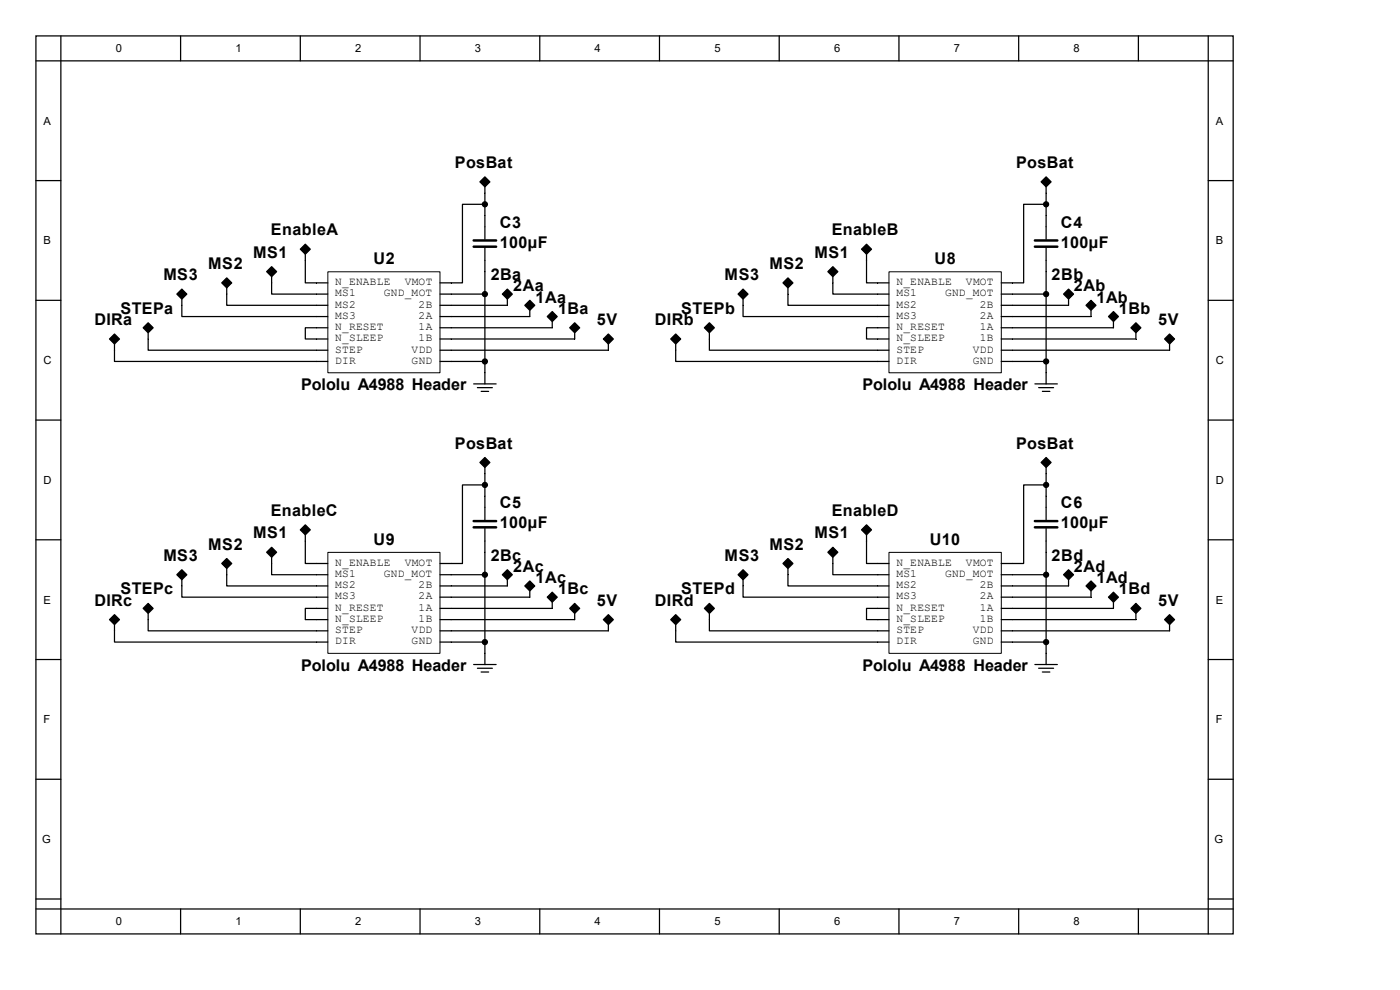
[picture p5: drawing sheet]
<svg xmlns="http://www.w3.org/2000/svg" width="297mm" height="210mm" viewBox="0 0 297 210" stroke-linecap="round" stroke-linejoin="round" font-family="sans-serif">
<g fill="none" stroke="#000" stroke-width=".26">
<path d="M7.6 7.6h254v190.5h-254zM7.6 12.9h254M12.9 7.6v190.5M38.3 7.6v5.3M63.7 7.6v5.3M89.1 7.6v5.3M114.5 7.6v5.3M139.9 7.6v5.3M165.3 7.6v5.3M190.7 7.6v5.3M216.1 7.6v5.3M241.5 7.6v5.3"/>
<path d="M256.3 7.6v190.5M7.6 38.3h5.3M102.1 38.6l.8-.8 .8 .8-.8 .8zM102.9 39.6v11.1M221.1 38.6l.8-.8 .8 .8-.8 .8zM221.9 39.6v11.1M256.3 38.3h5.3M56.8 57.6l.8-.8 .8 .8-.8 .8zM57.6 58.7v3.7h11.9M64 52.9l.8-.8 .8 .8-.8 .8zM64.8 53.9v6.1h4.7M102.9 43.3h-4.8v16.7h-4.8"/>
<path d="M102.9 52.6v28.8M176.7 56.8l.8 .8-.8 .8-.8-.8zM176.7 58.7v3.7h11.9M183 52.9l.8-.8 .8 .8-.8 .8zM183.8 53.9v6.1h4.8M221.9 43.3h-4.7v16.7h-4.8M221.9 52.6v28.8M7.6 63.7h5.3M23.5 71.9l.8-.8 .8 .8-.8 .8zM24.3 73v3.7h45.2M30.6 69.5l.8-.8 .8 .8-.8 .8zM31.4 70.6v3.7h38.1"/>
<path d="M37.8 62.4l.8-.8 .8 .8-.8 .8zM38.6 63.4v3.8h30.9M47.3 60l.8-.8 .8 .8-.8 .8zM48.1 61.1v3.7h21.4M69.5 69.5h-4.7v2.4h4.7M93.3 62.4h9.6M93.3 76.7h9.6M106.8 62.4l.8-.8 .8 .8-.8 .8zM107.6 63.4v1.4h-14.3M111.6 64.8l.8-.8 .8 .8-.8 .8zM112.4 65.8v1.4h-19.1M116.4 67.2l.8-.8 .8 .8-.8 .7z"/>
<path d="M117.2 68.2v1.3h-23.9M121.1 69.5l.8-.8 .8 .8-.8 .8zM121.9 70.6v1.3h-28.6M128.3 71.9l.8-.8 .8 .8-.8 .8zM129.1 73v1.3h-35.8M142.6 71.9l.8-.8 .7 .8-.7 .8zM143.4 73v3.7h45.2M149.7 69.5l.8-.8 .8 .8-.8 .8zM150.5 70.6v3.7h38.1M156.8 62.4l.8-.8 .8 .8-.8 .8zM157.6 63.4v3.8h31M166.4 60l.8-.8 .8 .8-.8 .8z"/>
<path d="M167.2 61.1v3.7h21.4M188.6 69.5h-4.8v2.4h4.8M212.4 62.4h9.5M212.4 76.7h9.5M225.9 62.4l.8-.8 .8 .8-.8 .8zM226.7 63.4v1.4h-14.3M230.7 64.8l.8-.8 .8 .8-.8 .8zM231.5 65.8v1.4h-19.1M236.2 66.4l.8 .8-.8 .7-.8-.7zM236.2 68.2v1.3h-23.8M240.2 69.5l.8-.8 .8 .8-.8 .8zM241 70.6v1.3h-28.6"/>
<path d="M247.3 71.9l.8-.8 .8 .8-.8 .8zM248.1 73v1.3h-35.7M256.3 63.7h5.3M7.6 89.1h5.3M100.5 81.4h4.8M101.3 82.2h3.2M102.1 98.1l.8-.8 .8 .8-.8 .8zM102.1 83h1.6M102.9 99.2v11.1M219.6 81.4h4.7M220.3 82.2h3.2M221.1 98.1l.8-.8 .8 .8-.8 .8z"/>
<path d="M221.1 83h1.6M221.9 99.2v11.1M256.3 89.1h5.3M7.6 114.5h5.3M47.3 119.5l.8-.8 .8 .8-.8 .8zM56.8 117.2l.8-.8 .8 .8-.8 .8zM57.6 118.2v3.7h11.9M64 112.4l.8-.8 .8 .8-.8 .8zM64.8 113.5v6h4.7M102.9 102.9h-4.8v16.6h-4.8M102.9 112.1v28.9M166.4 119.5l.8-.8 .8 .8-.8 .8z"/>
<path d="M175.9 117.2l.8-.8 .8 .8-.8 .8zM176.7 118.2v3.7h11.9M183 112.4l.8-.8 .8 .8-.8 .8zM183.8 113.5v6h4.8M221.9 102.9h-4.7v16.6h-4.8M221.9 112.1v28.9M256.3 114.5h5.3M7.6 139.9h5.3M23.5 131.4l.8-.7 .8 .7-.8 .8zM24.3 132.5v3.7h45.2M30.6 129.1l.8-.8 .8 .8-.8 .8zM31.4 130.1v3.7h38.1"/>
<path d="M37.8 121.9l.8-.8 .8 .8-.8 .8zM38.6 123v3.7h30.9M48.1 120.6v3.7h21.4M69.5 129.1h-4.7v2.3h4.7M93.3 121.9h9.6M93.3 136.2h9.6M106.8 121.9l.8-.8 .8 .8-.8 .8zM107.6 123v1.3h-14.3M111.6 124.3l.8-.8 .8 .8-.8 .8zM112.4 125.4v1.3h-19.1M116.4 126.7l.8-.8 .8 .8-.8 .8zM117.2 127.7v1.4h-23.9"/>
<path d="M121.9 128.3l.8 .8-.8 .8-.8-.8zM121.9 130.1v1.3h-28.6M128.3 131.4l.8-.7 .8 .7-.8 .8zM129.1 132.5v1.3h-35.8M142.6 131.4l.8-.7 .7 .7-.7 .8zM143.4 132.5v3.7h45.2M150.5 128.3l.8 .8-.8 .8-.8-.8zM150.5 130.1v3.7h38.1M156.8 121.9l.8-.8 .8 .8-.8 .8zM157.6 123v3.7h31M167.2 120.6v3.7h21.4M188.6 129.1h-4.8v2.3h4.8"/>
<path d="M212.4 121.9h9.5M212.4 136.2h9.5M225.9 121.9l.8-.8 .8 .8-.8 .8zM226.7 123v1.3h-14.3M230.7 124.3l.8-.8 .8 .8-.8 .8zM231.5 125.4v1.3h-19.1M236.2 125.9l.8 .8-.8 .8-.8-.8zM236.2 127.7v1.4h-23.8M241 128.3l.8 .8-.8 .8-.8-.8zM241 130.1v1.3h-28.6M247.3 131.4l.8-.7 .8 .7-.8 .8zM248.1 132.5v1.3h-35.7"/>
<path d="M256.3 139.9h5.3M100.5 141h4.8M101.3 141.8h3.2M102.1 142.6h1.6M219.6 141h4.7M220.3 141.8h3.2M221.1 142.6h1.6M7.6 165.3h5.3M256.3 165.3h5.3M7.6 190.7h5.3M7.6 192.8h254M38.3 192.8v5.3"/>
<path d="M63.7 192.8v5.3M89.1 192.8v5.3M114.5 192.8v5.3M139.9 192.8v5.3M165.3 192.8v5.3M190.7 192.8v5.3M216.1 192.8v5.3M241.5 192.8v5.3M256.3 190.7h5.3"/>
</g>
<g fill="none" stroke="#000" stroke-width=".21">
<path d="M102.6 38.6l.3-.3 .2 .3-.2 .2zM221.7 38.6l.2-.3 .3 .3-.3 .2zM57.4 57.6l.2-.2 .3 .2-.3 .3zM64.5 52.9l.3-.3 .2 .3-.2 .2zM69.6 57.7h23.7v21.4h-23.7zM176.7 57.4l.3 .2-.3 .3-.3-.3zM183.6 52.9l.2-.3 .3 .3-.3 .2zM188.6 57.7h23.8v21.4h-23.8zM24 71.9l.3-.3 .3 .3-.3 .3zM31.2 69.5l.2-.2 .3 .2-.3 .3zM38.3 62.4l.3-.3 .2 .3-.2 .3zM47.8 60l.3-.3 .3 .3-.3 .3z"/>
<path d="M107.4 62.4l.2-.3 .3 .3-.3 .3zM112.1 64.8l.3-.3 .3 .3-.3 .2zM116.9 67.2l.3-.3 .2 .3-.2 .2zM121.9 69.3l.3 .2-.3 .3-.2-.3zM128.8 71.9l.3-.3 .2 .3-.2 .3zM143.1 71.9l.3-.3 .2 .3-.2 .3zM150.5 69.3l.3 .2-.3 .3-.3-.3zM157.4 62.4l.2-.3 .3 .3-.3 .3zM166.9 60l.3-.3 .2 .3-.2 .3zM226.4 62.4l.3-.3 .3 .3-.3 .3zM231.2 64.8l.3-.3 .2 .3-.2 .2zM236 67.2l.2-.3 .3 .3-.3 .2z"/>
<path d="M240.7 69.5l.3-.2 .2 .2-.2 .3zM247.9 71.9l.2-.3 .3 .3-.3 .3zM102.6 98.1l.3-.3 .2 .3-.2 .3zM221.7 98.1l.2-.3 .3 .3-.3 .3zM47.8 119.5l.3-.2 .3 .2-.3 .3zM57.4 117.2l.2-.3 .3 .3-.3 .2zM64.5 112.4l.3-.3 .2 .3-.2 .3zM69.6 117.2h23.7v21.4h-23.7zM166.9 119.5l.3-.2 .2 .2-.2 .3zM176.4 117.2l.3-.3 .3 .3-.3 .2zM183.6 112.4l.2-.3 .3 .3-.3 .3zM188.6 117.2h23.8v21.4h-23.8z"/>
<path d="M24.3 131.2l.3 .2-.3 .3-.3-.3zM31.2 129.1l.2-.3 .3 .3-.3 .2zM38.3 121.9l.3-.2 .2 .2-.2 .3zM107.4 121.9l.2-.2 .3 .2-.3 .3zM112.1 124.3l.3-.3 .3 .3-.3 .3zM116.9 126.7l.3-.3 .2 .3-.2 .2zM121.9 128.8l.3 .3-.3 .2-.2-.2zM128.8 131.4l.3-.2 .2 .2-.2 .3zM143.1 131.4l.3-.2 .2 .2-.2 .3zM150.2 129.1l.3-.3 .3 .3-.3 .2zM157.4 121.9l.2-.2 .3 .2-.3 .3zM226.4 121.9l.3-.2 .3 .2-.3 .3z"/>
<path d="M231.2 124.3l.3-.3 .2 .3-.2 .3zM236 126.7l.2-.3 .3 .3-.3 .2zM241 128.8l.2 .3-.2 .2-.3-.2zM247.9 131.4l.2-.2 .3 .2-.3 .3z"/>
</g>
<g fill="#000" stroke="#000" stroke-width=".26">
<path d="M101.8 38.6l1.1-1.1 1 1.1-1 1z" fill-rule="evenodd"/>
<path d="M220.9 38.6l1-1.1 1.1 1.1-1.1 1z" fill-rule="evenodd"/>
<path d="M47 60l1.1-1.1 1.1 1.1-1.1 1.1z" fill-rule="evenodd"/>
<path d="M56.6 57.6l1-1 1.1 1-1.1 1.1z" fill-rule="evenodd"/>
<path d="M63.7 52.9l1.1-1.1 1 1.1-1 1z" fill-rule="evenodd"/>
<path d="M166.1 60l1.1-1.1 1 1.1-1 1.1z" fill-rule="evenodd"/>
<path d="M176.7 56.6l1 1-1 1.1-1.1-1.1z" fill-rule="evenodd"/>
<path d="M182.8 52.9l1-1.1 1.1 1.1-1.1 1z" fill-rule="evenodd"/>
<path d="M24.3 70.9l1 1-1 1.1-1.1-1.1z" fill-rule="evenodd"/>
<path d="M30.4 69.5l1-1 1.1 1-1.1 1.1z" fill-rule="evenodd"/>
<path d="M37.5 62.4l1.1-1.1 1 1.1-1 1z" fill-rule="evenodd"/>
<path d="M107.6 61.3l1.1 1.1-1.1 1-1-1z" fill-rule="evenodd"/>
<path d="M111.3 64.8l1.1-1.1 1.1 1.1-1.1 1z" fill-rule="evenodd"/>
<path d="M116.1 67.2l1.1-1.1 1 1.1-1 1z" fill-rule="evenodd"/>
<path d="M120.9 69.5l1-1 1.1 1-1.1 1.1z" fill-rule="evenodd"/>
<path d="M128 71.9l1.1-1 1 1-1 1.1z" fill-rule="evenodd"/>
<path d="M142.3 71.9l1.1-1 1 1-1 1.1z" fill-rule="evenodd"/>
<path d="M150.5 68.5l1.1 1-1.1 1.1-1.1-1.1z" fill-rule="evenodd"/>
<path d="M156.6 62.4l1-1.1 1.1 1.1-1.1 1z" fill-rule="evenodd"/>
<path d="M225.6 62.4l1.1-1.1 1.1 1.1-1.1 1z" fill-rule="evenodd"/>
<path d="M230.4 64.8l1.1-1.1 1 1.1-1 1z" fill-rule="evenodd"/>
<path d="M235.2 67.2l1-1.1 1.1 1.1-1.1 1z" fill-rule="evenodd"/>
<path d="M239.9 69.5l1.1-1 1 1-1 1.1z" fill-rule="evenodd"/>
<path d="M247.1 71.9l1-1 1.1 1-1.1 1.1z" fill-rule="evenodd"/>
<path d="M101.8 98.1l1.1-1.1 1 1.1-1 1.1z" fill-rule="evenodd"/>
<path d="M220.9 98.1l1-1.1 1.1 1.1-1.1 1.1z" fill-rule="evenodd"/>
<path d="M47 119.5l1.1-1 1.1 1-1.1 1.1z" fill-rule="evenodd"/>
<path d="M56.6 117.2l1-1.1 1.1 1.1-1.1 1z" fill-rule="evenodd"/>
<path d="M63.7 112.4l1.1-1.1 1 1.1-1 1.1z" fill-rule="evenodd"/>
<path d="M166.1 119.5l1.1-1 1 1-1 1.1z" fill-rule="evenodd"/>
<path d="M176.7 116.1l1 1.1-1 1-1.1-1z" fill-rule="evenodd"/>
<path d="M182.8 112.4l1-1.1 1.1 1.1-1.1 1.1z" fill-rule="evenodd"/>
<path d="M23.2 131.4l1.1-1 1 1-1 1.1z" fill-rule="evenodd"/>
<path d="M30.4 129.1l1-1.1 1.1 1.1-1.1 1z" fill-rule="evenodd"/>
<path d="M37.5 121.9l1.1-1 1 1-1 1.1z" fill-rule="evenodd"/>
<path d="M106.6 121.9l1-1 1.1 1-1.1 1.1z" fill-rule="evenodd"/>
<path d="M111.3 124.3l1.1-1.1 1.1 1.1-1.1 1.1z" fill-rule="evenodd"/>
<path d="M116.1 126.7l1.1-1.1 1 1.1-1 1z" fill-rule="evenodd"/>
<path d="M120.9 129.1l1-1.1 1.1 1.1-1.1 1z" fill-rule="evenodd"/>
<path d="M128 131.4l1.1-1 1 1-1 1.1z" fill-rule="evenodd"/>
<path d="M142.3 131.4l1.1-1 1 1-1 1.1z" fill-rule="evenodd"/>
<path d="M150.5 128l1.1 1.1-1.1 1-1.1-1z" fill-rule="evenodd"/>
<path d="M156.6 121.9l1-1 1.1 1-1.1 1.1z" fill-rule="evenodd"/>
<path d="M225.6 121.9l1.1-1 1.1 1-1.1 1.1z" fill-rule="evenodd"/>
<path d="M230.4 124.3l1.1-1.1 1 1.1-1 1.1z" fill-rule="evenodd"/>
<path d="M235.2 126.7l1-1.1 1.1 1.1-1.1 1z" fill-rule="evenodd"/>
<path d="M239.9 129.1l1.1-1.1 1 1.1-1 1z" fill-rule="evenodd"/>
<path d="M247.1 131.4l1-1 1.1 1-1.1 1.1z" fill-rule="evenodd"/>
<circle cx="102.9" cy="43.3" r=".53"/>
<circle cx="221.9" cy="43.3" r=".53"/>
<circle cx="102.9" cy="62.4" r=".53"/>
<circle cx="102.9" cy="76.7" r=".53"/>
<circle cx="221.9" cy="62.4" r=".53"/>
<circle cx="221.9" cy="76.7" r=".53"/>
<circle cx="102.9" cy="102.9" r=".53"/>
<circle cx="221.9" cy="102.9" r=".53"/>
<circle cx="102.9" cy="136.2" r=".53"/>
<circle cx="102.9" cy="121.9" r=".53"/>
<circle cx="221.9" cy="136.2" r=".53"/>
<circle cx="221.9" cy="121.9" r=".53"/>
</g>
<path d="M100.5 51h4.8M100.5 52.3h4.8M219.6 51h4.7M219.6 52.3h4.7M100.5 110.5h4.8M100.5 111.9h4.8M219.6 110.5h4.7M219.6 111.9h4.7" fill="none" stroke="#000" stroke-width=".53"/>
<g font-size="3.4">
<text x="96.5" y="35.6">PosBat</text>
<text x="215.6" y="35.6">PosBat</text>
<text x="57.4" y="49.9">EnableA</text>
<text x="106" y="48.3">C3</text>
<text x="106" y="52.5">100µF</text>
<text x="176.4" y="49.9">EnableB</text>
<text x="225" y="48.3">C4</text>
<text x="225" y="52.5">100µF</text>
<text x="34.7" y="59.4">MS3</text>
<text x="44.2" y="57.1">MS2</text>
<text x="53.7" y="54.7">MS1</text>
<text x="79.2" y="56">U2</text>
<text x="104.1" y="59.4">2Ba</text>
<text x="153.7" y="59.4">MS3</text>
<text x="163.2" y="57.1">MS2</text>
<text x="172.8" y="54.7">MS1</text>
<text x="198.2" y="56">U8</text>
<text x="223.1" y="59.4">2Bb</text>
<text x="108.9" y="61.8">2Aa</text>
<text x="113.6" y="64.2">1Aa</text>
<text x="227.8" y="61.8">2Ab</text>
<text x="232.6" y="64.2">1Ab</text>
<text x="20" y="69">DIRa</text>
<text x="25.6" y="66.6">STEPa</text>
<text x="118.4" y="66.6">1Ba</text>
<text x="126.6" y="69">5V</text>
<text x="138.9" y="69">DIRb</text>
<text x="144.5" y="66.6">STEPb</text>
<text x="237.4" y="66.6">1Bb</text>
<text x="245.7" y="69">5V</text>
<text x="63.9" y="82.7">Pololu A4988 Header</text>
<text x="183" y="82.7">Pololu A4988 Header</text>
<text x="96.5" y="95.2">PosBat</text>
<text x="215.6" y="95.2">PosBat</text>
<text x="106" y="107.9">C5</text>
<text x="225" y="107.9">C6</text>
<text x="57.4" y="109.4">EnableC</text>
<text x="106" y="112.1">100µF</text>
<text x="176.4" y="109.4">EnableD</text>
<text x="225" y="112.1">100µF</text>
<text x="34.7" y="119">MS3</text>
<text x="44.2" y="116.6">MS2</text>
<text x="53.7" y="114.2">MS1</text>
<text x="79.2" y="115.5">U9</text>
<text x="104.1" y="119">2Bc</text>
<text x="153.7" y="119">MS3</text>
<text x="163.2" y="116.6">MS2</text>
<text x="172.8" y="114.2">MS1</text>
<text x="197.2" y="115.5">U10</text>
<text x="223.1" y="119">2Bd</text>
<text x="108.9" y="121.3">2Ac</text>
<text x="113.6" y="123.7">1Ac</text>
<text x="227.8" y="121.3">2Ad</text>
<text x="232.6" y="123.7">1Ad</text>
<text x="20" y="128.5">DIRc</text>
<text x="25.6" y="126.1">STEPc</text>
<text x="118.4" y="126.1">1Bc</text>
<text x="126.6" y="128.5">5V</text>
<text x="138.9" y="128.5">DIRd</text>
<text x="144.5" y="126.1">STEPd</text>
<text x="237.4" y="126.1">1Bd</text>
<text x="245.7" y="128.5">5V</text>
<text x="63.9" y="142.2">Pololu A4988 Header</text>
<text x="183" y="142.2">Pololu A4988 Header</text>
</g>
<g font-size="2.4">
<text x="24.6" y="11.1">0</text>
<text x="50" y="11.1">1</text>
<text x="75.4" y="11.1">2</text>
<text x="100.8" y="11.1">3</text>
<text x="126.2" y="11.1">4</text>
<text x="151.6" y="11.1">5</text>
<text x="177" y="11.1">6</text>
<text x="202.4" y="11.1">7</text>
<text x="227.8" y="11.1">8</text>
<text x="9.2" y="26.5">A</text>
<text x="257.9" y="26.5">A</text>
<text x="9.2" y="51.9">B</text>
<text x="257.9" y="51.9">B</text>
<text x="71.1" y="60.5">N_ENABLE</text>
<text x="71.1" y="62.9">MS1</text>
<text x="71.1" y="65.3">MS2</text>
<text x="81.4" y="62.9">GND_MOT</text>
<text x="85.9" y="60.5">VMOT</text>
<text x="88.8" y="65.3">2B</text>
<text x="190.2" y="60.5">N_ENABLE</text>
<text x="190.2" y="62.9">MS1</text>
<text x="190.2" y="65.3">MS2</text>
<text x="200.5" y="62.9">GND_MOT</text>
<text x="204.9" y="60.5">VMOT</text>
<text x="207.9" y="65.3">2B</text>
<text x="71.1" y="67.6">MS3</text>
<text x="71.1" y="70">N_RESET</text>
<text x="88.8" y="70">1A</text>
<text x="88.8" y="67.6">2A</text>
<text x="190.2" y="67.6">MS3</text>
<text x="190.2" y="70">N_RESET</text>
<text x="207.9" y="70">1A</text>
<text x="207.9" y="67.6">2A</text>
<text x="9.2" y="77.3">C</text>
<text x="71.1" y="72.4">N_SLEEP</text>
<text x="71.1" y="74.8">STEP</text>
<text x="71.1" y="77.2">DIR</text>
<text x="87.3" y="77.2">GND</text>
<text x="87.3" y="74.8">VDD</text>
<text x="88.8" y="72.4">1B</text>
<text x="190.2" y="72.4">N_SLEEP</text>
<text x="190.2" y="74.8">STEP</text>
<text x="190.2" y="77.2">DIR</text>
<text x="206.4" y="77.2">GND</text>
<text x="206.4" y="74.8">VDD</text>
<text x="207.9" y="72.4">1B</text>
<text x="257.9" y="77.3">C</text>
<text x="9.2" y="102.7">D</text>
<text x="257.9" y="102.7">D</text>
<text x="71.1" y="120">N_ENABLE</text>
<text x="71.1" y="122.4">MS1</text>
<text x="71.1" y="124.8">MS2</text>
<text x="81.4" y="122.4">GND_MOT</text>
<text x="85.9" y="120">VMOT</text>
<text x="88.8" y="124.8">2B</text>
<text x="190.2" y="120">N_ENABLE</text>
<text x="190.2" y="122.4">MS1</text>
<text x="190.2" y="124.8">MS2</text>
<text x="200.5" y="122.4">GND_MOT</text>
<text x="204.9" y="120">VMOT</text>
<text x="207.9" y="124.8">2B</text>
<text x="9.2" y="128.1">E</text>
<text x="71.1" y="127.2">MS3</text>
<text x="71.1" y="129.5">N_RESET</text>
<text x="71.1" y="132">N_SLEEP</text>
<text x="88.8" y="132">1B</text>
<text x="88.8" y="129.5">1A</text>
<text x="88.8" y="127.2">2A</text>
<text x="190.2" y="127.2">MS3</text>
<text x="190.2" y="129.5">N_RESET</text>
<text x="190.2" y="132">N_SLEEP</text>
<text x="207.9" y="132">1B</text>
<text x="207.9" y="129.5">1A</text>
<text x="207.9" y="127.2">2A</text>
<text x="257.9" y="128.1">E</text>
<text x="71.1" y="134.3">STEP</text>
<text x="71.1" y="136.7">DIR</text>
<text x="87.3" y="136.7">GND</text>
<text x="87.3" y="134.3">VDD</text>
<text x="190.2" y="134.3">STEP</text>
<text x="190.2" y="136.7">DIR</text>
<text x="206.4" y="136.7">GND</text>
<text x="206.4" y="134.3">VDD</text>
<text x="9.2" y="153.5">F</text>
<text x="257.9" y="153.5">F</text>
<text x="8.9" y="178.9">G</text>
<text x="257.6" y="178.9">G</text>
<text x="24.6" y="196.3">0</text>
<text x="50" y="196.3">1</text>
<text x="75.4" y="196.3">2</text>
<text x="100.8" y="196.3">3</text>
<text x="126.2" y="196.3">4</text>
<text x="151.6" y="196.3">5</text>
<text x="177" y="196.3">6</text>
<text x="202.4" y="196.3">7</text>
<text x="227.8" y="196.3">8</text>
</g>
</svg>
